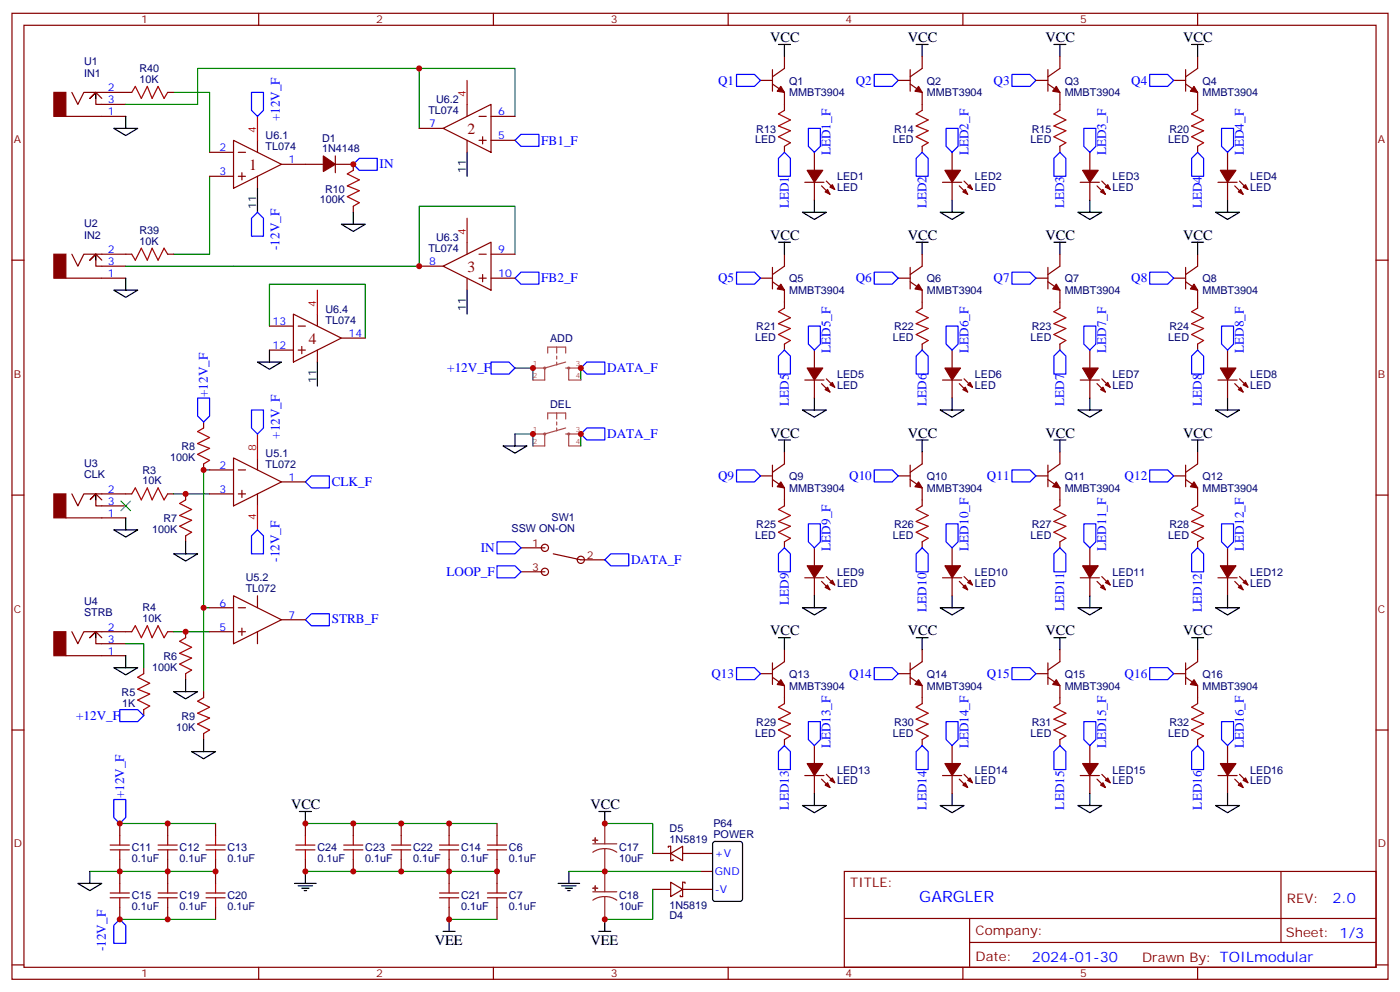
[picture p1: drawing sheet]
<svg xmlns="http://www.w3.org/2000/svg" width="412mm" height="292mm" viewBox="0 0 412 292" stroke-linecap="round" stroke-linejoin="round" font-family="sans-serif">
<g fill="none" stroke="#870000" stroke-width=".35">
<path d="M3.5 3.9h405.4v284.4h-405.4zM7.1 7.4h398.2v277.3h-398.2zM76.2 3.9v3.5M145.3 3.9v3.5M214.5 3.9v3.5M231.1 16.6v3.5l-3.6 2.5M271.6 16.6v3.5l-3.5 2.5M283.6 3.9v3.5M312.2 16.6v3.5l-3.5 2.5M352.8 3.9v3.5M352.8 16.6v3.5l-3.6 2.5M19.4 34.3h17.6"/>
<path d="M21.2 27.2l1.7 3.5 1.8-3.5h14.1M30 29l-1.8-1.8-1.7 1.8 1.7-1.8v3.5h8.8M49.4 27.2h1.8M123.5 37.8h7M130.5 37.8l14.1-7.1v14.1zM137.6 30.7v3.6M141.1 34.3h2.1M144.6 34.3h7.1M224 23.7h3.5M227.5 20.5v6.3M227.5 24.7l3.6 2.5v5.3M264.6 23.7h3.5"/>
<path d="M268.1 24.7l3.5 2.5v5.3M268.1 20.5v6.3M305.2 23.7h3.5M308.7 24.7l3.5 2.5v5.3M308.7 20.5v6.3M345.7 23.7h3.5M349.2 24.7l3.6 2.5v5.3M349.2 20.5v6.3M61.7 44.8h7.1M61.7 51.9h7.1M68.8 41.3l14.1 7.1-14.1 7zM70.2 44.8h2.1"/>
<path d="M70.2 51.9h2.1M71.3 50.8v2.2M75.8 41.3v3.5M75.8 51.9v3.5M82.9 48.4h12.3M98.8 48.4h5.3v1.7M98.8 45.9v4.9M137.6 41.3v3.5M141.1 41.3h2.1M142.2 40.3v2.1M144.6 41.3h7.1M231.1 43.1v1.7"/>
<path d="M237.1 53.7h5.6M239.9 44.8v5.3M239.9 53.7v5.2M242 54.7l2.5 2.5M243.4 53.3l2.5 2.5M271.6 43.1v1.7M277.6 53.7h5.7M280.5 44.8v5.3M280.5 53.7v5.2M282.6 54.7l2.4 2.5M284 53.3l2.5 2.5M312.2 43.1v1.7"/>
<path d="M318.2 53.7h5.6M321 44.8v5.3M321 53.7v5.2M323.1 54.7l2.5 2.5M324.6 53.3l2.4 2.5M352.8 43.1v1.7M358.8 53.7h5.6M361.6 44.8v5.3M361.6 53.7v5.2M363.7 54.7l2.5 2.5M365.1 53.3l2.5 2.5M3.5 76.6h3.6"/>
<path d="M21.2 74.8l1.7 3.6 1.8-3.6h14.1M30 76.6l-1.8-1.8-1.7 1.8 1.7-1.8v3.6h8.8M49.4 74.8h1.8M104.1 60.7v1.8M123.5 78.4h7M130.5 78.4l14.1-7.1v14.1zM137.6 71.3v3.5M141.1 74.8h2.1M144.6 74.8h7.1M227.5 78.7v6.4M231.1 74.8v3.6l-3.6 2.4M268.1 78.7v6.4"/>
<path d="M271.6 74.8v3.6l-3.5 2.4M308.7 78.7v6.4M312.2 74.8v3.6l-3.5 2.4M349.2 78.7v6.4M352.8 74.8v3.6l-3.6 2.4M405.3 76.6h3.6M19.4 81.9h17.6M79.4 96h7M86.4 92.5l14.1 7-14.1 7.1zM87.8 96h2.2M93.5 92.5v3.5M100.5 99.5h7.1"/>
<path d="M137.6 81.9v3.5M141.1 81.9h2.1M142.2 80.8v2.1M144.6 81.9h7.1M224 81.9h3.5M227.5 82.9l3.6 2.5v5.3M264.6 81.9h3.5M268.1 82.9l3.5 2.5v5.3M305.2 81.9h3.5M308.7 82.9l3.5 2.5v5.3M345.7 81.9h3.5M349.2 82.9l3.6 2.5v5.3"/>
<path d="M79.4 103h7M87.8 103h2.2M88.9 102v2.1M93.5 103v3.6M231.1 101.3v1.7M237.1 111.9h5.6M239.9 103v5.3M239.9 111.9v5.3M242 112.9l2.5 2.5M243.4 111.5l2.5 2.5M271.6 101.3v1.7M277.6 111.9h5.7"/>
<path d="M280.5 103v5.3M280.5 111.9v5.3M282.6 112.9l2.4 2.5M284 111.5l2.5 2.5M312.2 101.3v1.7M318.2 111.9h5.6M321 103v5.3M321 111.9v5.3M323.1 112.9l2.5 2.5M324.6 111.5l2.4 2.5M352.8 101.3v1.7M358.8 111.9h5.6"/>
<path d="M361.6 103v5.3M361.6 111.9v5.3M363.7 112.9l2.5 2.5M365.1 111.5l2.5 2.5M60 124.2v1.8M60 136.6v1.7M61.7 138.3h7.1M68.8 134.8l14.1 7.1-14.1 7zM70.2 138.3h2.1M75.8 134.8v3.5M227.5 136.9v6.4M231.1 133v3.6l-3.6 2.4"/>
<path d="M268.1 136.9v6.4M271.6 133v3.6l-3.5 2.4M308.7 136.9v6.4M312.2 133v3.6l-3.5 2.4M349.2 136.9v6.4M352.8 133v3.6l-3.6 2.4M3.5 145.7h3.6M19.4 152.4h17.6M21.2 145.4l1.7 3.5 1.8-3.5h14.1M30 147.1l-1.8-1.7-1.7 1.7 1.7-1.7v3.5h8.8M49.4 145.4h1.8M54.7 145.4v1.7"/>
<path d="M54.7 157.7v1.8M61.7 145.4h7.1M70.2 145.4h2.1M71.3 144.3v2.1M75.8 145.4v3.5M82.9 141.9h7.1M224 140.1h3.5M227.5 141.1l3.6 2.5v5.3M231.1 159.5v1.8M264.6 140.1h3.5M268.1 141.1l3.5 2.5v5.3M271.6 159.5v1.8"/>
<path d="M305.2 140.1h3.5M308.7 141.1l3.5 2.5v5.3M312.2 159.5v1.8M345.7 140.1h3.5M349.2 141.1l3.6 2.5v5.3M352.8 159.5v1.8M405.3 145.7h3.6M61.7 178.9h7.1M68.8 175.4l14.1 7-14.1 7.1zM70.2 178.9h2.1M75.8 175.4v3.5M153.5 168.3h7"/>
<path d="M153.5 161.3h7M163 163l8.1 1.8h7.1M237.1 170.1h5.6M239.9 161.3v5.2M239.9 170.1v5.3M242 171.1l2.5 2.5M243.4 169.7l2.5 2.5M277.6 170.1h5.7M280.5 161.3v5.2M280.5 170.1v5.3M282.6 171.1l2.4 2.5M284 169.7l2.5 2.5"/>
<path d="M318.2 170.1h5.6M321 161.3v5.2M321 170.1v5.3M323.1 171.1l2.5 2.5M324.6 169.7l2.4 2.5M358.8 170.1h5.6M361.6 161.3v5.2M361.6 170.1v5.3M363.7 171.1l2.5 2.5M365.1 169.7l2.5 2.5M19.4 193h17.6M21.2 185.9l1.7 3.6 1.8-3.6h14.1"/>
<path d="M30 187.7l-1.8-1.8-1.7 1.8 1.7-1.8v3.6h8.8M42.3 196.5v1.8M49.4 185.9h1.8M54.7 185.9v1.8M54.7 198.3v1.8M61.7 185.9h7.1M70.2 185.9h2.1M71.3 184.9v2.1M75.8 185.9v3.6M82.9 182.4h7.1M224 198.3h3.5M227.5 195.1v6.4"/>
<path d="M227.5 199.4l3.6 2.4v5.3M231.1 191.2v3.6l-3.6 2.4M264.6 198.3h3.5M268.1 199.4l3.5 2.4v5.3M268.1 195.1v6.4M271.6 191.2v3.6l-3.5 2.4M305.2 198.3h3.5M308.7 199.4l3.5 2.4v5.3M308.7 195.1v6.4M312.2 191.2v3.6l-3.5 2.4M345.7 198.3h3.5M349.2 199.4l3.6 2.4v5.3"/>
<path d="M349.2 195.1v6.4M352.8 191.2v3.6l-3.6 2.4M3.5 214.9h3.6M42.3 208.9v1.7M60 203.6v1.8M60 215.9v1.8M231.1 217.7v1.8M239.9 219.5v5.3M271.6 217.7v1.8M280.5 219.5v5.3M312.2 217.7v1.8M321 219.5v5.3"/>
<path d="M352.8 217.7v1.8M361.6 219.5v5.3M405.3 214.9h3.6M237.1 228.3h5.6M239.9 228.3v5.3M242 229.3l2.5 2.5M243.4 227.9l2.5 2.5M277.6 228.3h5.7M280.5 228.3v5.3M282.6 229.3l2.4 2.5M284 227.9l2.5 2.5M318.2 228.3h5.6"/>
<path d="M321 228.3v5.3M323.1 229.3l2.5 2.5M324.6 227.9l2.4 2.5M358.8 228.3h5.6M361.6 228.3v5.3M363.7 229.3l2.5 2.5M365.1 227.9l2.5 2.5M35.3 242.4v3.5M35.3 253v7M49.4 242.4v3.5M49.4 253v7M63.5 242.4v3.5"/>
<path d="M63.5 253v7M90 242.4v3.5M90 253v3.5M104.1 242.4v3.5M104.1 253v3.5M118.2 242.4v3.5M118.2 253v3.5M132.3 242.4v3.5M132.3 253v7M146.4 242.4v3.5M146.4 253v7M192.3 251.2h5.3"/>
<path d="M196.8 249.4v-.3h.8v4.2h.7v-.3M197.6 259.7l3.5 2.1-3.5 2.1zM197.6 251.2l3.5-2.1v4.2zM201.1 251.2h8.8M206.4 256.5h3.5M248.7 256.5h156.6v28.2h-156.6zM377.3 256.5v20.9M35.3 267.1v3.5M49.4 267.1v3.5M63.5 267.1v3.5M132.3 267.1v3.5M146.4 267.1v3.5"/>
<path d="M192.3 261.8h5.3M201.1 261.8h8.8M201.8 260v-.3h-.7v4.2h-.7v-.3M248.7 270.4h156.5M285.6 277.4h119.6M285.6 270.4v14.1M3.5 284h3.6M76.2 284.7v3.6M145.3 284.7v3.6M214.5 284.7v3.6M283.6 284.7v3.6M352.8 284.7v3.6"/>
<path d="M405.3 284h3.6"/>
<circle cx="160.5" cy="168.3" r="1.06"/>
<circle cx="160.5" cy="161.3" r="1.06"/>
<circle cx="171.1" cy="164.8" r="1.06"/>
</g>
<g fill="#870000" stroke="#870000" stroke-width=".35">
<path d="M15.9 27.2h3.5v7.1h-3.5z"/>
<path d="M15.9 74.8h3.5v7.1h-3.5z"/>
<path d="M15.9 145.4h3.5v7h-3.5z"/>
<path d="M15.9 185.9h3.5v7.1h-3.5z"/>
<path d="M95.2 45.9l3.6 2.5-3.6 2.1z"/>
<path d="M230 25.4l1.1 1.8-2.1-.4z"/>
<path d="M243.1 56.5l.7-.7 .7 1.4z"/>
<path d="M244.5 55.1l.7-.7 .7 1.4z"/>
<path d="M237.8 50.1h4.6l-2.5 3.6z"/>
<path d="M283.6 56.5l.7-.7 .7 1.4z"/>
<path d="M285 55.1l.8-.7 .7 1.4z"/>
<path d="M278.3 50.1h4.6l-2.4 3.6z"/>
<path d="M270.6 25.4l1 1.8-2.1-.4z"/>
<path d="M324.2 56.5l.7-.7 .7 1.4z"/>
<path d="M325.6 55.1l.7-.7 .7 1.4z"/>
<path d="M318.9 50.1h4.6l-2.5 3.6z"/>
<path d="M311.1 25.4l1.1 1.8-2.1-.4z"/>
<path d="M351.7 25.4l1.1 1.8-2.1-.4z"/>
<path d="M364.8 56.5l.7-.7 .7 1.4z"/>
<path d="M366.2 55.1l.7-.7 .7 1.4z"/>
<path d="M359.5 50.1h4.6l-2.5 3.6z"/>
<path d="M230 83.6l1.1 1.8-2.1-.3z"/>
<path d="M243.1 114.7l.7-.7 .7 1.4z"/>
<path d="M244.5 113.3l.7-.7 .7 1.4z"/>
<path d="M237.8 108.3h4.6l-2.5 3.6z"/>
<path d="M270.6 83.6l1 1.8-2.1-.3z"/>
<path d="M283.6 114.7l.7-.7 .7 1.4z"/>
<path d="M285 113.3l.8-.7 .7 1.4z"/>
<path d="M278.3 108.3h4.6l-2.4 3.6z"/>
<path d="M311.1 83.6l1.1 1.8-2.1-.3z"/>
<path d="M324.2 114.7l.7-.7 .7 1.4z"/>
<path d="M325.6 113.3l.7-.7 .7 1.4z"/>
<path d="M318.9 108.3h4.6l-2.5 3.6z"/>
<path d="M351.7 83.6l1.1 1.8-2.1-.3z"/>
<path d="M364.8 114.7l.7-.7 .7 1.4z"/>
<path d="M366.2 113.3l.7-.7 .7 1.4z"/>
<path d="M359.5 108.3h4.6l-2.5 3.6z"/>
<path d="M230 141.9l1.1 1.7-2.1-.3z"/>
<path d="M243.1 172.9l.7-.7 .7 1.4z"/>
<path d="M244.5 171.5l.7-.7 .7 1.4z"/>
<path d="M237.8 166.5h4.6l-2.5 3.6z"/>
<path d="M270.6 141.9l1 1.7-2.1-.3z"/>
<path d="M284.3 172.2l.7 1.4-1.4-.7z"/>
<path d="M285 171.5l.8-.7 .7 1.4z"/>
<path d="M278.3 166.5h4.6l-2.4 3.6z"/>
<path d="M311.1 141.9l1.1 1.7-2.1-.3z"/>
<path d="M324.2 172.9l.7-.7 .7 1.4z"/>
<path d="M325.6 171.5l.7-.7 .7 1.4z"/>
<path d="M318.9 166.5h4.6l-2.5 3.6z"/>
<path d="M351.7 141.9l1.1 1.7-2.1-.3z"/>
<path d="M364.8 172.9l.7-.7 .7 1.4z"/>
<path d="M366.2 171.5l.7-.7 .7 1.4z"/>
<path d="M359.5 166.5h4.6l-2.5 3.6z"/>
<path d="M230 200.1l1.1 1.7-2.1-.3z"/>
<path d="M243.8 230.4l.7 1.4-1.4-.7z"/>
<path d="M244.5 229.7l.7-.7 .7 1.4z"/>
<path d="M237.8 224.8h4.6l-2.5 3.5z"/>
<path d="M270.6 200.1l1 1.7-2.1-.3z"/>
<path d="M283.6 231.1l.7-.7 .7 1.4z"/>
<path d="M285 229.7l.8-.7 .7 1.4z"/>
<path d="M278.3 224.8h4.6l-2.4 3.5z"/>
<path d="M311.1 200.1l1.1 1.7-2.1-.3z"/>
<path d="M324.2 231.1l.7-.7 .7 1.4z"/>
<path d="M325.6 229.7l.7-.7 .7 1.4z"/>
<path d="M318.9 224.8h4.6l-2.5 3.5z"/>
<path d="M351.7 200.1l1.1 1.7-2.1-.3z"/>
<path d="M364.8 231.1l.7-.7 .7 1.4z"/>
<path d="M366.2 229.7l.7-.7 .7 1.4z"/>
<path d="M359.5 224.8h4.6l-2.5 3.5z"/>
</g>
<g fill="none" stroke="#000" stroke-width=".35">
<path d="M229.3 13.1h3.5M231.1 13.1v3.5M269.9 13.1h3.5M271.6 13.1v3.5M310.4 13.1h3.6M312.2 13.1v3.5M351 13.1h3.5M352.8 13.1v3.5M28.2 27.2v1.8M33.5 37.8h7.1l-3.6 2.1zM37 34.3v3.5M75.8 55.4v7.1"/>
<path d="M137.6 44.8v7.1M239.9 58.9v3.6M280.5 58.9v3.6M321 58.9v3.6M361.6 58.9v3.6M28.2 74.8v1.8M100.5 66h7.1l-3.5 2.1zM104.1 62.5v3.5M229.3 71.3h3.5M231.1 71.3v3.5M236.4 62.5h7l-3.5 2.1zM269.9 71.3h3.5"/>
<path d="M271.6 71.3v3.5M276.9 62.5h7.1l-3.5 2.1zM310.4 71.3h3.6M312.2 71.3v3.5M317.5 62.5h7.1l-3.6 2.1zM351 71.3h3.5M352.8 71.3v3.5M358.1 62.5h7l-3.5 2.1zM33.5 85.4h7.1l-3.6 2.1zM37 81.9v3.5M137.6 85.4v7.1M75.8 106.6h7.1l-3.5 2.1z"/>
<path d="M79.4 103v3.6M93.5 106.6v7M239.9 117.2v3.5M280.5 117.2v3.5M321 117.2v3.5M361.6 117.2v3.5M148.2 131.3h7l-3.5 2.1zM151.7 127.7v3.6M229.3 129.5h3.5M231.1 129.5v3.5M236.4 120.7h7l-3.5 2.1zM269.9 129.5h3.5"/>
<path d="M271.6 129.5v3.5M276.9 120.7h7.1l-3.5 2.1zM310.4 129.5h3.6M312.2 129.5v3.5M317.5 120.7h7.1l-3.6 2.1zM351 129.5h3.5M352.8 129.5v3.5M358.1 120.7h7l-3.5 2.1zM28.2 145.4v1.7M33.5 156h7.1l-3.6 2.1zM37 152.4v3.6M54.7 159.5v3.5"/>
<path d="M51.2 163h7l-3.5 2.1zM236.4 178.9h7l-3.5 2.1zM239.9 175.4v3.5M276.9 178.9h7.1l-3.5 2.1zM280.5 175.4v3.5M317.5 178.9h7.1l-3.6 2.1zM321 175.4v3.5M358.1 178.9h7l-3.5 2.1zM361.6 175.4v3.5M28.2 185.9v1.8M33.5 196.5h7.1l-3.6 2.1zM37 193v3.5"/>
<path d="M229.3 187.7h3.5M231.1 187.7v3.5M269.9 187.7h3.5M271.6 187.7v3.5M310.4 187.7h3.6M312.2 187.7v3.5M351 187.7h3.5M352.8 187.7v3.5M51.2 203.6h7l-3.5 2.1zM54.7 200.1v3.5M60 217.7v3.5M56.4 221.2h7.1l-3.5 2.1z"/>
<path d="M88.2 238.9h3.5M90 238.9v3.5M176.4 238.9h3.5M178.2 238.9v3.5M236.4 237.1h7l-3.5 2.1zM239.9 233.6v3.5M276.9 237.1h7.1l-3.5 2.1zM280.5 233.6v3.5M317.5 237.1h7.1l-3.6 2.1zM321 233.6v3.5M358.1 237.1h7l-3.5 2.1zM361.6 233.6v3.5"/>
<path d="M26.5 256.5v3.5M90 256.5v3.5M167.6 256.5v3.5M210.1 247.9l.5-.2h7.4l.7 .4v16.5l-.4 .7h-7.7l-.6-.4-.1-16.5zM22.9 260h7.1l-3.5 2.1zM86.8 260h6.3M87.8 260.7h4.3M88.9 261.4h2.1M89.6 262.1h.7M130.5 274.1h3.6M132.3 270.6v3.5M164.4 260h6.3"/>
<path d="M165.5 260.7h4.2M166.5 261.4h2.1M167.2 262.1h.7M176.4 274.1h3.5M178.2 270.6v3.5"/>
</g>
<g fill="none" stroke="#a10000" stroke-width=".35">
<path d="M38.8 27.2l1.1-1.8 1.7 3.6 1.8-3.6 1.4 3.6 1.8-3.6 1.7 3.6 1.1-1.8M231.1 32.5l-1.8 1 3.5 1.8-3.5 1.8 3.5 1.4-3.5 1.8 3.5 1.7-1.7 1.1M271.6 32.5l-1.7 1 3.5 1.8-3.5 1.8 3.5 1.4-3.5 1.8 3.5 1.7-1.8 1.1M312.2 32.5l-1.8 1 3.6 1.8-3.6 1.8 3.6 1.4-3.6 1.8 3.6 1.7-1.8 1.1M352.8 32.5l-1.8 1 3.5 1.8-3.5 1.8 3.5 1.4-3.5 1.8 3.5 1.7-1.7 1.1M104.1 50.1l-1.8 1.1 3.5 1.8-3.5 1.7 3.5 1.4-3.5 1.8 3.5 1.8-1.7 1M38.8 74.8l1.1 1.8 1.7-3.5 1.8 3.5 1.4-3.5 1.8 3.5 1.7-3.5 1.1 1.7M231.1 90.7l-1.8 1.1 3.5 1.7-3.5 1.8 3.5 1.4-3.5 1.8 3.5 1.7-1.7 1.1M271.6 90.7l-1.7 1.1 3.5 1.7-3.5 1.8 3.5 1.4-3.5 1.8 3.5 1.7-1.8 1.1M312.2 90.7l-1.8 1.1 3.6 1.7-3.6 1.8 3.6 1.4-3.6 1.8 3.6 1.7-1.8 1.1M352.8 90.7l-1.8 1.1 3.5 1.7-3.5 1.8 3.5 1.4-3.5 1.8 3.5 1.7-1.7 1.1M60 126l-1.8 1 3.5 1.8-3.5 1.8 3.5 1.4-3.5 1.7 3.5 1.8-1.7 1.1"/>
<path d="M38.8 145.4l1.1-1.8 1.7 3.5 1.8-3.5 1.4 3.5 1.8-3.5 1.7 3.5 1.1-1.7M54.7 147.1l-1.8 1.1 3.5 1.8-3.5 1.7 3.5 1.4-3.5 1.8 3.5 1.8-1.7 1M231.1 148.9l-1.8 1.1 3.5 1.7-3.5 1.8 3.5 1.4-3.5 1.8 3.5 1.7-1.7 1.1M271.6 148.9l-1.7 1.1 3.5 1.7-3.5 1.8 3.5 1.4-3.5 1.8 3.5 1.7-1.8 1.1M312.2 148.9l-1.8 1.1 3.6 1.7-3.6 1.8 3.6 1.4-3.6 1.8 3.6 1.7-1.8 1.1M352.8 148.9l-1.8 1.1 3.5 1.7-3.5 1.8 3.5 1.4-3.5 1.8 3.5 1.7-1.7 1.1M38.8 185.9l1.1-1.7 1.7 3.5 1.8-3.5 1.4 3.5 1.8-3.5 1.7 3.5 1.1-1.8M42.3 198.3l-1.7 1.1 3.5 1.7-3.5 1.8 3.5 1.4-3.5 1.8 3.5 1.7-1.8 1.1M54.7 187.7l-1.8 1.1 3.5 1.7-3.5 1.8 3.5 1.4-3.5 1.8 3.5 1.7-1.7 1.1M60 205.4l-1.8 1 3.5 1.8-3.5 1.7 3.5 1.4-3.5 1.8 3.5 1.8-1.7 1M231.1 207.1l-1.8 1.1 3.5 1.7-3.5 1.8 3.5 1.4-3.5 1.8 3.5 1.7-1.7 1.1M271.6 207.1l-1.7 1.1 3.5 1.7-3.5 1.8 3.5 1.4-3.5 1.8 3.5 1.7-1.8 1.1"/>
<path d="M312.2 207.1l-1.8 1.1 3.6 1.7-3.6 1.8 3.6 1.4-3.6 1.8 3.6 1.7-1.8 1.1M352.8 207.1l-1.8 1.1 3.5 1.7-3.5 1.8 3.5 1.4-3.5 1.8 3.5 1.7-1.7 1.1M32.5 250.2h5.6M32.5 248.7h5.6M35.3 245.9v2.8M35.3 250.2v2.8M46.6 250.2h5.6M46.6 248.7h5.6M49.4 245.9v2.8M49.4 250.2v2.8M60.7 250.2h5.6M60.7 248.7h5.6"/>
<path d="M63.5 245.9v2.8M63.5 250.2v2.8M87.1 250.2h5.7M87.1 248.7h5.7M90 245.9v2.8M90 250.2v2.8M101.2 250.2h5.7M101.2 248.7h5.7M104.1 245.9v2.8M104.1 250.2v2.8M115.4 250.2h5.6M115.4 248.7h5.6"/>
<path d="M118.2 245.9v2.8M118.2 250.2v2.8M129.5 250.2h5.6M129.5 248.7h5.6M132.3 245.9v2.8M132.3 250.2v2.8M143.6 250.2h5.6M143.6 248.7h5.6M146.4 245.9v2.8M146.4 250.2v2.8M32.5 264.3h5.6M32.5 262.9h5.6"/>
<path d="M35.3 260v2.9M35.3 264.3v2.8M46.6 264.3h5.6M46.6 262.9h5.6M49.4 260v2.9M49.4 264.3v2.8M60.7 264.3h5.6M60.7 262.9h5.6M63.5 260v2.9M63.5 264.3v2.8M129.5 264.3h5.6M129.5 262.9h5.6"/>
<path d="M132.3 260v2.9M132.3 264.3v2.8M143.6 264.3h5.6M143.6 262.9h5.6M146.4 260v2.9M146.4 264.3v2.8"/>
</g>
<g fill="none" stroke="#008700" stroke-width=".35">
<path d="M51.2 27.2h10.5v17.6M123.5 20.1h-65.3v10.6h-21.2M151.7 34.3v-14.2h-28.2v17.7M61.7 51.9v22.9h-10.5M151.7 74.8v-14.1h-28.2v17.7h-86.5M79.4 96v-12.4h28.2v15.9M151.7 108.3h5.3v3.6M171.1 108.3v3.6M61.7 138.3h-1.7v65.3M151.7 127.7h5.3v3.6M171.1 127.7v3.6M51.2 145.4h10.5"/>
<path d="M60 178.9h1.7M37 189.5h5.3v7M51.2 185.9h10.5M26.5 256.5h37M35.3 242.4h28.2M90 242.4h56.4M90 256.5h56.4M167.6 256.5h38.8M178.2 242.4h14.1v8.8M35.3 270.6h28.2M132.3 270.6h14.1M192.3 261.8v8.8h-14.1"/>
</g>
<g fill="none" stroke="#00f" stroke-width=".35">
<path d="M74.1 27.2h3.5v5.3l-1.8 1.8-1.7-1.8zM217 21.9h5.2l1.8 1.8-1.8 1.7h-5.2zM238.1 37.8h3.6v5.3l-1.8 1.7-1.8-1.7zM257.5 21.9h5.3l1.8 1.8-1.8 1.7h-5.3zM278.7 37.8h3.5v5.3l-1.7 1.7-1.8-1.7zM298.1 21.9h5.3l1.8 1.8-1.8 1.7h-5.3zM319.3 37.8h3.5v5.3l-1.8 1.7-1.7-1.7zM338.7 21.9h5.3l1.7 1.8-1.7 1.7h-5.3zM359.8 37.8h3.6v5.3l-1.8 1.7-1.8-1.7zM104.1 48.4l1.7-1.8h5.3v3.5h-5.3zM151.7 41.3l1.8-1.8h5.2v3.6h-5.2zM231.1 44.8l1.7 1.8v5.3h-3.5v-5.3z"/>
<path d="M271.6 44.8l1.8 1.8v5.3h-3.5v-5.3zM310.4 46.6l1.8-1.8 1.8 1.8v5.3h-3.6zM351 46.6l1.8-1.8 1.7 1.8v5.3h-3.5zM75.8 62.5l1.8 1.7v5.3h-3.5v-5.3zM151.7 81.9l1.8-1.8h5.2v3.5h-5.2zM217 80.1h5.2l1.8 1.8-1.8 1.7h-5.2zM238.1 96h3.6v5.3l-1.8 1.7-1.8-1.7zM257.5 80.1h5.3l1.8 1.8-1.8 1.7h-5.3zM278.7 96h3.5v5.3l-1.7 1.7-1.8-1.7zM298.1 80.1h5.3l1.8 1.8-1.8 1.7h-5.3zM319.3 96h3.5v5.3l-1.8 1.7-1.7-1.7zM338.7 80.1h5.3l1.7 1.8-1.7 1.7h-5.3z"/>
<path d="M359.8 96h3.6v5.3l-1.8 1.7-1.8-1.7zM58.2 117.2h3.5v5.2l-1.7 1.8-1.8-1.8zM144.6 106.6h5.3l1.8 1.7-1.8 1.8h-5.3zM171.1 108.3l1.8-1.7h5.3v3.5h-5.3zM231.1 103l1.7 1.8v5.3h-3.5v-5.3zM271.6 103l1.8 1.8v5.3h-3.5v-5.3zM312.2 103l1.8 1.8v5.3h-3.6v-5.3zM352.8 103l1.7 1.8v5.3h-3.5v-5.3zM74.1 120.7h3.5v5.3l-1.8 1.7-1.7-1.7zM171.1 127.7l1.8-1.7h5.3v3.5h-5.3zM217 138.3h5.2l1.8 1.8-1.8 1.8h-5.2zM257.5 138.3h5.3l1.8 1.8-1.8 1.8h-5.3z"/>
<path d="M298.1 138.3h5.3l1.8 1.8-1.8 1.8h-5.3zM338.7 138.3h5.3l1.7 1.8-1.7 1.8h-5.3zM75.8 156l1.8 1.7v5.3h-3.5v-5.3zM90 141.9l1.7-1.8h5.3v3.5h-5.3zM146.4 159.5h5.3l1.8 1.8-1.8 1.7h-5.3zM238.1 154.2h3.6v5.3l-1.8 1.8-1.8-1.8zM278.7 154.2h3.5v5.3l-1.7 1.8-1.8-1.8zM319.3 154.2h3.5v5.3l-1.8 1.8-1.7-1.8zM359.8 154.2h3.6v5.3l-1.8 1.8-1.8-1.8zM146.4 166.5h5.3l1.8 1.8-1.8 1.8h-5.3zM178.2 164.8l1.7-1.8h5.3v3.5h-5.3zM231.1 161.3l1.7 1.7v5.3h-3.5v-5.3z"/>
<path d="M271.6 161.3l1.8 1.7v5.3h-3.5v-5.3zM312.2 161.3l1.8 1.7v5.3h-3.6v-5.3zM352.8 161.3l1.7 1.7v5.3h-3.5v-5.3zM90 182.4l1.7-1.7h5.3v3.5h-5.3zM217 196.5h5.2l1.8 1.8-1.8 1.8h-5.2zM257.5 196.5h5.3l1.8 1.8-1.8 1.8h-5.3zM298.1 196.5h5.3l1.8 1.8-1.8 1.8h-5.3zM338.7 196.5h5.3l1.7 1.8-1.7 1.8h-5.3zM35.3 208.9h5.3l1.7 1.7-1.7 1.8h-5.3zM231.1 219.5l1.7 1.7v5.3h-3.5v-5.3zM238.1 212.4h3.6v5.3l-1.8 1.8-1.8-1.8zM271.6 219.5l1.8 1.7v5.3h-3.5v-5.3z"/>
<path d="M278.7 212.4h3.5v5.3l-1.7 1.8-1.8-1.8zM312.2 219.5l1.8 1.7v5.3h-3.6v-5.3zM319.3 212.4h3.5v5.3l-1.8 1.8-1.7-1.8zM359.8 212.4h3.6v5.3l-1.8 1.8-1.8-1.8zM33.5 235.3h3.5v5.3l-1.7 1.8-1.8-1.8zM351 221.2l1.8-1.7 1.7 1.7v5.3h-3.5zM35.3 270.6l1.7 1.8v5.3h-3.5v-5.3z"/>
</g>
<path d="M174.6 248.4h7.1M178.2 249.8l1.8 .2 1.7 .9M178.2 249.8l-1.9 .2-1.7 .9M178.2 242.4v6M178.2 249.8v12.7M174.6 262.5h7.1M178.2 263.9l1.8 .2 1.7 .9M178.2 263.9l-1.9 .3-1.7 .8M178.2 263.9v6.7" fill="none" stroke="#8c2424" stroke-width=".35"/>
<g fill="#8c2424" stroke="#8c2424" stroke-width=".35">
<path d="M174.6 261.4l1.4 .1z"/>
<path d="M175.3 260.7l.1 1.4z"/>
<path d="M174.6 247.3l1.4 .1z"/>
<path d="M175.3 246.6l.1 1.4z"/>
</g>
<g fill="none" stroke="#a64a4a" stroke-width=".56">
<circle cx="160.5" cy="108.3" r=".18"/>
<circle cx="167.5" cy="108.3" r=".18"/>
<circle cx="160.5" cy="127.7" r=".18"/>
<circle cx="167.5" cy="127.7" r=".18"/>
</g>
<g fill="none" stroke="#a64a4a" stroke-width=".35">
<path d="M157 108.3h3.5M160.5 108.3v3.6h-3.5M161.3 103.9v-1.7h5.3v1.7M164 102.2v1.7M164 104.8v.9M164 106.6v.9M166.6 108.3h.9v3.6M166.6 106.6l-6.1 1.7M167.6 108.3h3.5M167.6 111.9h3.5M157 127.7h3.5M160.5 127.7v3.6h-3.5"/>
<path d="M161.3 123.3v-1.7h5.3v1.7M164 121.6v1.7M164 124.2v.9M164 126v.9M166.6 127.7h.9v3.6M166.6 126l-6.1 1.7M167.6 127.7h3.5M167.6 131.3h3.5"/>
</g>
<path d="M35.6 147.5l2.9 2.8M38.5 147.5l-2.9 2.8" fill="none" stroke="#3c3" stroke-width=".35"/>
<path d="M75.8 34.3v7M137.6 23.7v7M137.6 64.2v7.1M93.5 85.4v7.1M75.8 127.7v7.1M75.8 148.9v7.1" fill="none" stroke="#f00" stroke-width=".35"/>
<g fill="#c00">
<circle cx="54.7" cy="145.4" r=".88"/>
<circle cx="54.7" cy="185.9" r=".88"/>
<circle cx="60" cy="138.3" r=".88"/>
<circle cx="60" cy="178.9" r=".88"/>
<circle cx="104.1" cy="48.4" r=".88"/>
<circle cx="157" cy="127.7" r=".88"/>
<circle cx="171.1" cy="127.7" r=".88"/>
<circle cx="123.5" cy="78.4" r=".88"/>
<circle cx="171.1" cy="108.3" r=".88"/>
<circle cx="157" cy="108.3" r=".88"/>
<circle cx="178.2" cy="270.6" r=".88"/>
<circle cx="178.2" cy="242.4" r=".88"/>
<circle cx="90" cy="242.4" r=".88"/>
<circle cx="104.1" cy="242.4" r=".88"/>
<circle cx="90" cy="256.5" r=".88"/>
<circle cx="104.1" cy="256.5" r=".88"/>
<circle cx="118.2" cy="242.4" r=".88"/>
<circle cx="132.3" cy="242.4" r=".88"/>
<circle cx="118.2" cy="256.5" r=".88"/>
<circle cx="146.4" cy="256.5" r=".88"/>
<circle cx="132.3" cy="256.5" r=".88"/>
<circle cx="132.3" cy="270.6" r=".88"/>
<circle cx="178.2" cy="256.5" r=".88"/>
<circle cx="49.4" cy="242.4" r=".88"/>
<circle cx="49.4" cy="270.6" r=".88"/>
<circle cx="63.5" cy="256.5" r=".88"/>
<circle cx="35.3" cy="256.5" r=".88"/>
<circle cx="49.4" cy="256.5" r=".88"/>
<circle cx="35.3" cy="242.4" r=".88"/>
<circle cx="35.3" cy="270.6" r=".88"/>
<circle cx="123.5" cy="20.1" r=".88"/>
</g>
<g font-size="4.6" fill="#800">
<text x="137.8" y="39.5">2</text>
<text x="73.4" y="50.1">1</text>
<text x="137.8" y="80.1">3</text>
<text x="91" y="101.3">4</text>
</g>
<text font-size="4.6" fill="#00f" x="270.8" y="265.5">GARGLER</text>
<g font-size="4.2">
<text x="226.8" y="12.4">VCC</text>
<text x="267.4" y="12.4">VCC</text>
<text x="308" y="12.4">VCC</text>
<text x="348.5" y="12.4">VCC</text>
<text x="226.8" y="70.6">VCC</text>
<text x="267.4" y="70.6">VCC</text>
<text x="308" y="70.6">VCC</text>
<text x="348.5" y="70.6">VCC</text>
<text x="226.8" y="128.8">VCC</text>
<text x="267.4" y="128.8">VCC</text>
<text x="308" y="128.8">VCC</text>
<text x="348.5" y="128.8">VCC</text>
<text x="226.8" y="187">VCC</text>
<text x="267.4" y="187">VCC</text>
<text x="308" y="187">VCC</text>
<text x="348.5" y="187">VCC</text>
<text x="85.7" y="238.2">VCC</text>
<text x="173.9" y="238.2">VCC</text>
<text x="128.1" y="278">VEE</text>
<text x="173.9" y="278">VEE</text>
</g>
<g font-size="4.2" fill="#00f">
<text x="392.5" y="265.8">2.0</text>
<text x="304" y="283.1">2024-01-30</text>
</g>
<g font-size="3.9" fill="#00f">
<text x="211.5" y="24.9">Q1</text>
<text x="252.1" y="24.9">Q2</text>
<text x="292.7" y="24.9">Q3</text>
<text x="333.2" y="24.9">Q4</text>
<text x="82.4" y="35.7" transform="rotate(-90 82.4 35.7)">+12V_F</text>
<text x="159.5" y="42.6">FB1_F</text>
<text x="244.7" y="45.7" transform="rotate(-90 244.7 45.7)">LED1_F</text>
<text x="285.2" y="45.7" transform="rotate(-90 285.2 45.7)">LED2_F</text>
<text x="325.8" y="45.7" transform="rotate(-90 325.8 45.7)">LED3_F</text>
<text x="366.4" y="45.7" transform="rotate(-90 366.4 45.7)">LED4_F</text>
<text x="111.8" y="49.4">IN</text>
<text x="232.3" y="61.3" transform="rotate(-90 232.3 61.3)">LED1</text>
<text x="272.9" y="61.3" transform="rotate(-90 272.9 61.3)">LED2</text>
<text x="313.5" y="61.3" transform="rotate(-90 313.5 61.3)">LED3</text>
<text x="354" y="61.3" transform="rotate(-90 354 61.3)">LED4</text>
<text x="82.3" y="73.6" transform="rotate(-90 82.3 73.6)">-12V_F</text>
<text x="159.5" y="83.1">FB2_F</text>
<text x="211.5" y="83.1">Q5</text>
<text x="252.1" y="83.1">Q6</text>
<text x="292.7" y="83.1">Q7</text>
<text x="333.2" y="83.1">Q8</text>
<text x="244.7" y="103.9" transform="rotate(-90 244.7 103.9)">LED5_F</text>
<text x="285.2" y="103.9" transform="rotate(-90 285.2 103.9)">LED6_F</text>
<text x="325.8" y="103.9" transform="rotate(-90 325.8 103.9)">LED7_F</text>
<text x="366.4" y="103.9" transform="rotate(-90 366.4 103.9)">LED8_F</text>
<text x="131.7" y="109.4">+12V_F</text>
<text x="178.9" y="109.6">DATA_F</text>
<text x="61.2" y="116.9" transform="rotate(-90 61.2 116.9)">+12V_F</text>
<text x="232.3" y="119.5" transform="rotate(-90 232.3 119.5)">LED5</text>
<text x="272.9" y="119.5" transform="rotate(-90 272.9 119.5)">LED6</text>
<text x="313.5" y="119.5" transform="rotate(-90 313.5 119.5)">LED7</text>
<text x="354" y="119.5" transform="rotate(-90 354 119.5)">LED8</text>
<text x="82.4" y="129.2" transform="rotate(-90 82.4 129.2)">+12V_F</text>
<text x="178.9" y="129">DATA_F</text>
<text x="97.7" y="142.9">CLK_F</text>
<text x="211.5" y="141.4">Q9</text>
<text x="250.1" y="141.4">Q10</text>
<text x="290.7" y="141.4">Q11</text>
<text x="331.3" y="141.4">Q12</text>
<text x="82.3" y="165.3" transform="rotate(-90 82.3 165.3)">-12V_F</text>
<text x="141.6" y="162.5">IN</text>
<text x="185.9" y="166">DATA_F</text>
<text x="244.7" y="162.1" transform="rotate(-90 244.7 162.1)">LED9_F</text>
<text x="285.2" y="162.1" transform="rotate(-90 285.2 162.1)">LED10_F</text>
<text x="325.8" y="162.1" transform="rotate(-90 325.8 162.1)">LED11_F</text>
<text x="366.4" y="162.1" transform="rotate(-90 366.4 162.1)">LED12_F</text>
<text x="131.5" y="169.6">LOOP_F</text>
<text x="232.4" y="178.1" transform="rotate(-90 232.4 178.1)">LED9</text>
<text x="313.5" y="180" transform="rotate(-90 313.5 180)">LED11</text>
<text x="97.7" y="183.5">STRB_F</text>
<text x="272.9" y="180" transform="rotate(-90 272.9 180)">LED10</text>
<text x="354" y="180.1" transform="rotate(-90 354 180.1)">LED12</text>
<text x="209.6" y="199.6">Q13</text>
<text x="250.1" y="199.6">Q14</text>
<text x="290.7" y="199.6">Q15</text>
<text x="331.3" y="199.6">Q16</text>
<text x="22.4" y="211.8">+12V_F</text>
<text x="244.7" y="220.3" transform="rotate(-90 244.7 220.3)">LED13_F</text>
<text x="285.2" y="220.3" transform="rotate(-90 285.2 220.3)">LED14_F</text>
<text x="325.8" y="220.3" transform="rotate(-90 325.8 220.3)">LED15_F</text>
<text x="366.4" y="220.3" transform="rotate(-90 366.4 220.3)">LED16_F</text>
<text x="36.5" y="235" transform="rotate(-90 36.5 235)">+12V_F</text>
<text x="232.4" y="238.3" transform="rotate(-90 232.4 238.3)">LED13</text>
<text x="272.9" y="238.3" transform="rotate(-90 272.9 238.3)">LED14</text>
<text x="313.5" y="238.3" transform="rotate(-90 313.5 238.3)">LED15</text>
<text x="354" y="238.3" transform="rotate(-90 354 238.3)">LED16</text>
<text x="31.2" y="280" transform="rotate(-90 31.2 280)">-12V_F</text>
</g>
<g font-size="3.9" fill="#800">
<text x="250.5" y="261.1">TITLE:</text>
<text x="379.1" y="265.8">REV:</text>
<text x="287.4" y="275.3">Company:</text>
<text x="378.7" y="275.9">Sheet: 1/3</text>
<text x="287.4" y="283">Date:</text>
<text x="336.4" y="283.1">Drawn By: TOILmodular</text>
</g>
<g font-size="3.2" fill="#800">
<text x="41.6" y="6.9">1</text>
<text x="110.8" y="6.9">2</text>
<text x="179.9" y="6.9">3</text>
<text x="249.1" y="6.9">4</text>
<text x="318.2" y="6.9">5</text>
<text x="4.1" y="42">A</text>
<text x="405.9" y="42">A</text>
<text x="4.1" y="111.2">B</text>
<text x="405.9" y="111.2">B</text>
<text x="156.7" y="160.9">1</text>
<text x="156.7" y="168">3</text>
<text x="172.9" y="164.4">2</text>
<text x="4.1" y="180.3">C</text>
<text x="405.9" y="180.3">C</text>
<text x="4.1" y="249.4">D</text>
<text x="405.9" y="249.4">D</text>
<text x="41.6" y="287.7">1</text>
<text x="110.8" y="287.7">2</text>
<text x="179.9" y="287.7">3</text>
<text x="249.1" y="287.7">4</text>
<text x="318.2" y="287.7">5</text>
</g>
<g font-size="3.2" fill="#000080">
<text x="24.8" y="22.6">IN1</text>
<text x="24.8" y="19.2">U1</text>
<text x="41.1" y="21.2">R40</text>
<text x="41.1" y="24.4">10K</text>
<text x="232.5" y="28.3">MMBT3904</text>
<text x="232.5" y="24.9">Q1</text>
<text x="273" y="28.3">MMBT3904</text>
<text x="273" y="24.9">Q2</text>
<text x="313.6" y="28.3">MMBT3904</text>
<text x="313.6" y="24.9">Q3</text>
<text x="354.2" y="28.3">MMBT3904</text>
<text x="354.2" y="24.9">Q4</text>
<text x="126.2" y="33.6">TL074</text>
<text x="128.5" y="30.4">U6.2</text>
<text x="78.2" y="41">U6.1</text>
<text x="94.9" y="41.7">D1</text>
<text x="222.8" y="39">R13</text>
<text x="263.3" y="39">R14</text>
<text x="303.9" y="39">R15</text>
<text x="344.5" y="39">R20</text>
<text x="78.2" y="44.2">TL074</text>
<text x="94.9" y="44.8">1N4148</text>
<text x="222.4" y="42.2">LED</text>
<text x="263" y="42.2">LED</text>
<text x="303.6" y="42.2">LED</text>
<text x="344.1" y="42.2">LED</text>
<text x="246.6" y="53.1">LED1</text>
<text x="287.2" y="53.1">LED2</text>
<text x="327.7" y="53.1">LED3</text>
<text x="368.3" y="53.1">LED4</text>
<text x="94.2" y="59.8">100K</text>
<text x="95.8" y="56.7">R10</text>
<text x="246.6" y="56.2">LED</text>
<text x="287.2" y="56.2">LED</text>
<text x="327.7" y="56.2">LED</text>
<text x="368.3" y="56.2">LED</text>
<text x="24.8" y="70.2">IN2</text>
<text x="24.8" y="66.9">U2</text>
<text x="41.1" y="68.8">R39</text>
<text x="128.5" y="71">U6.3</text>
<text x="41.1" y="72">10K</text>
<text x="126.2" y="74.2">TL074</text>
<text x="232.5" y="83.1">Q5</text>
<text x="273" y="83.1">Q6</text>
<text x="313.6" y="83.1">Q7</text>
<text x="354.2" y="83.1">Q8</text>
<text x="232.5" y="86.5">MMBT3904</text>
<text x="273" y="86.5">MMBT3904</text>
<text x="313.6" y="86.5">MMBT3904</text>
<text x="354.2" y="86.5">MMBT3904</text>
<text x="95.9" y="95.3">TL074</text>
<text x="95.9" y="92.2">U6.4</text>
<text x="162" y="100.6">ADD</text>
<text x="222.4" y="100.4">LED</text>
<text x="222.8" y="97.3">R21</text>
<text x="263" y="100.4">LED</text>
<text x="263.3" y="97.3">R22</text>
<text x="303.6" y="100.4">LED</text>
<text x="303.9" y="97.3">R23</text>
<text x="344.1" y="100.4">LED</text>
<text x="344.5" y="97.3">R24</text>
<text x="246.6" y="111.3">LED5</text>
<text x="287.2" y="111.3">LED6</text>
<text x="327.7" y="111.3">LED7</text>
<text x="368.3" y="111.3">LED8</text>
<text x="246.6" y="114.5">LED</text>
<text x="287.2" y="114.5">LED</text>
<text x="327.7" y="114.5">LED</text>
<text x="368.3" y="114.5">LED</text>
<text x="162" y="120">DEL</text>
<text x="24.8" y="137.4">U3</text>
<text x="50.1" y="135.7">100K</text>
<text x="53.4" y="132.5">R8</text>
<text x="78.2" y="137.7">TL072</text>
<text x="78.2" y="134.5">U5.1</text>
<text x="24.8" y="140.8">CLK</text>
<text x="42" y="142.6">10K</text>
<text x="42" y="139.4">R3</text>
<text x="232.5" y="141.3">Q9</text>
<text x="273" y="141.3">Q10</text>
<text x="313.6" y="141.3">Q11</text>
<text x="354.2" y="141.3">Q12</text>
<text x="232.5" y="144.8">MMBT3904</text>
<text x="273" y="144.8">MMBT3904</text>
<text x="313.6" y="144.8">MMBT3904</text>
<text x="354.2" y="144.8">MMBT3904</text>
<text x="48.2" y="153.7">R7</text>
<text x="162.5" y="153.3">SW1</text>
<text x="222.8" y="155.5">R25</text>
<text x="263.3" y="155.5">R26</text>
<text x="303.9" y="155.5">R27</text>
<text x="344.5" y="155.5">R28</text>
<text x="44.8" y="156.8">100K</text>
<text x="150.7" y="156.5">SSW ON-ON</text>
<text x="222.4" y="158.6">LED</text>
<text x="263" y="158.6">LED</text>
<text x="303.6" y="158.6">LED</text>
<text x="344.1" y="158.6">LED</text>
<text x="72.4" y="171">U5.2</text>
<text x="246.6" y="172.7">LED</text>
<text x="246.6" y="169.5">LED9</text>
<text x="287.2" y="172.7">LED</text>
<text x="287.2" y="169.5">LED10</text>
<text x="327.7" y="172.7">LED</text>
<text x="327.7" y="169.5">LED11</text>
<text x="368.3" y="172.7">LED</text>
<text x="368.3" y="169.5">LED12</text>
<text x="24.8" y="178">U4</text>
<text x="42" y="180">R4</text>
<text x="72.4" y="174.2">TL072</text>
<text x="24.8" y="181.4">STRB</text>
<text x="42" y="183.1">10K</text>
<text x="44.8" y="197.4">100K</text>
<text x="48.2" y="194.3">R6</text>
<text x="232.5" y="203">MMBT3904</text>
<text x="232.5" y="199.6">Q13</text>
<text x="273" y="203">MMBT3904</text>
<text x="273" y="199.6">Q14</text>
<text x="313.6" y="203">MMBT3904</text>
<text x="313.6" y="199.6">Q15</text>
<text x="354.2" y="203">MMBT3904</text>
<text x="354.2" y="199.6">Q16</text>
<text x="35.8" y="204.8">R5</text>
<text x="36" y="208">1K</text>
<text x="51.9" y="215">10K</text>
<text x="53.4" y="211.9">R9</text>
<text x="222.8" y="213.7">R29</text>
<text x="263.3" y="213.7">R30</text>
<text x="303.9" y="213.7">R31</text>
<text x="344.5" y="213.7">R32</text>
<text x="222.4" y="216.8">LED</text>
<text x="263" y="216.8">LED</text>
<text x="303.6" y="216.8">LED</text>
<text x="344.1" y="216.8">LED</text>
<text x="246.6" y="227.7">LED13</text>
<text x="287.2" y="227.7">LED14</text>
<text x="327.7" y="227.7">LED15</text>
<text x="368.3" y="227.7">LED16</text>
<text x="246.6" y="230.9">LED</text>
<text x="287.2" y="230.9">LED</text>
<text x="327.7" y="230.9">LED</text>
<text x="368.3" y="230.9">LED</text>
<text x="197.2" y="244.8">D5</text>
<text x="210.2" y="243.5">P64</text>
<text x="38.8" y="250.6">C11</text>
<text x="52.9" y="250.6">C12</text>
<text x="67" y="250.6">C13</text>
<text x="93.5" y="250.6">C24</text>
<text x="107.6" y="250.6">C23</text>
<text x="121.7" y="250.6">C22</text>
<text x="135.8" y="250.6">C14</text>
<text x="149.9" y="250.6">C6</text>
<text x="182.4" y="250.6">C17</text>
<text x="197.2" y="248">1N5819</text>
<text x="210.2" y="246.6">POWER</text>
<text x="38.8" y="253.8">0.1uF</text>
<text x="52.9" y="253.8">0.1uF</text>
<text x="67" y="253.8">0.1uF</text>
<text x="93.5" y="253.8">0.1uF</text>
<text x="107.6" y="253.8">0.1uF</text>
<text x="121.7" y="253.8">0.1uF</text>
<text x="135.8" y="253.8">0.1uF</text>
<text x="149.9" y="253.8">0.1uF</text>
<text x="182.4" y="253.8">10uF</text>
<text x="38.8" y="267.9">0.1uF</text>
<text x="38.8" y="264.7">C15</text>
<text x="52.9" y="267.9">0.1uF</text>
<text x="52.9" y="264.7">C19</text>
<text x="67" y="267.9">0.1uF</text>
<text x="67" y="264.7">C20</text>
<text x="135.8" y="267.9">0.1uF</text>
<text x="135.8" y="264.7">C21</text>
<text x="149.9" y="267.9">0.1uF</text>
<text x="149.9" y="264.7">C7</text>
<text x="182.4" y="267.9">10uF</text>
<text x="182.4" y="264.7">C18</text>
<text x="197.2" y="267.4">1N5819</text>
<text x="197.2" y="270.6">D4</text>
</g>
<g font-size="3.2" fill="#00f">
<text x="31.7" y="26.8">2</text>
<text x="31.7" y="33.9">1</text>
<text x="31.7" y="30.4">3</text>
<text x="146.8" y="33.9">6</text>
<text x="126.4" y="37.4">7</text>
<text x="146.8" y="41">5</text>
<text x="64.7" y="44.5">2</text>
<text x="64.7" y="51.5">3</text>
<text x="85" y="48">1</text>
<text x="31.7" y="74.5">2</text>
<text x="31.7" y="78">3</text>
<text x="126.4" y="78">8</text>
<text x="146.8" y="74.5">9</text>
<text x="31.7" y="81.5">1</text>
<text x="146.8" y="81.5">10</text>
<text x="80.3" y="95.6">13</text>
<text x="102.7" y="99.2">14</text>
<text x="80.3" y="102.7">12</text>
<text x="64.7" y="138">2</text>
<text x="85" y="141.5">1</text>
<text x="31.7" y="145">2</text>
<text x="31.7" y="148.6">3</text>
<text x="64.7" y="145">3</text>
<text x="31.7" y="152.1">1</text>
<text x="64.7" y="178.5">6</text>
<text x="31.7" y="185.6">2</text>
<text x="64.7" y="185.6">5</text>
<text x="85" y="182.1">7</text>
<text x="31.7" y="189.1">3</text>
<text x="31.7" y="192.7">1</text>
<text x="210.6" y="252.3">+V</text>
<text x="210.6" y="257.6">GND</text>
<text x="210.6" y="262.9">-V</text>
</g>
<g font-size="3.2" fill="#f00">
<text x="137.2" y="28.6" transform="rotate(-90 137.2 28.6)">4</text>
<text x="75.5" y="39.2" transform="rotate(-90 75.5 39.2)">4</text>
<text x="137.2" y="69.2" transform="rotate(-90 137.2 69.2)">4</text>
<text x="93.1" y="90.3" transform="rotate(-90 93.1 90.3)">4</text>
<text x="75.5" y="132.7" transform="rotate(-90 75.5 132.7)">8</text>
<text x="75.5" y="153" transform="rotate(-90 75.5 153)">4</text>
</g>
<g font-size="3.2">
<text x="137.2" y="51" transform="rotate(-90 137.2 51)">11</text>
<text x="75.5" y="61.6" transform="rotate(-90 75.5 61.6)">11</text>
<text x="137.2" y="91.6" transform="rotate(-90 137.2 91.6)">11</text>
<text x="93.1" y="112.7" transform="rotate(-90 93.1 112.7)">11</text>
</g>
<g font-size="2.1" fill="#a54b4b">
<text x="157" y="107.6">1</text>
<text x="169.7" y="107.6">3</text>
<text x="157" y="111.2">2</text>
<text x="169.7" y="111.2">4</text>
<text x="157" y="127">1</text>
<text x="157" y="130.6">2</text>
<text x="169.7" y="127">3</text>
<text x="169.7" y="130.6">4</text>
</g>
</svg>
